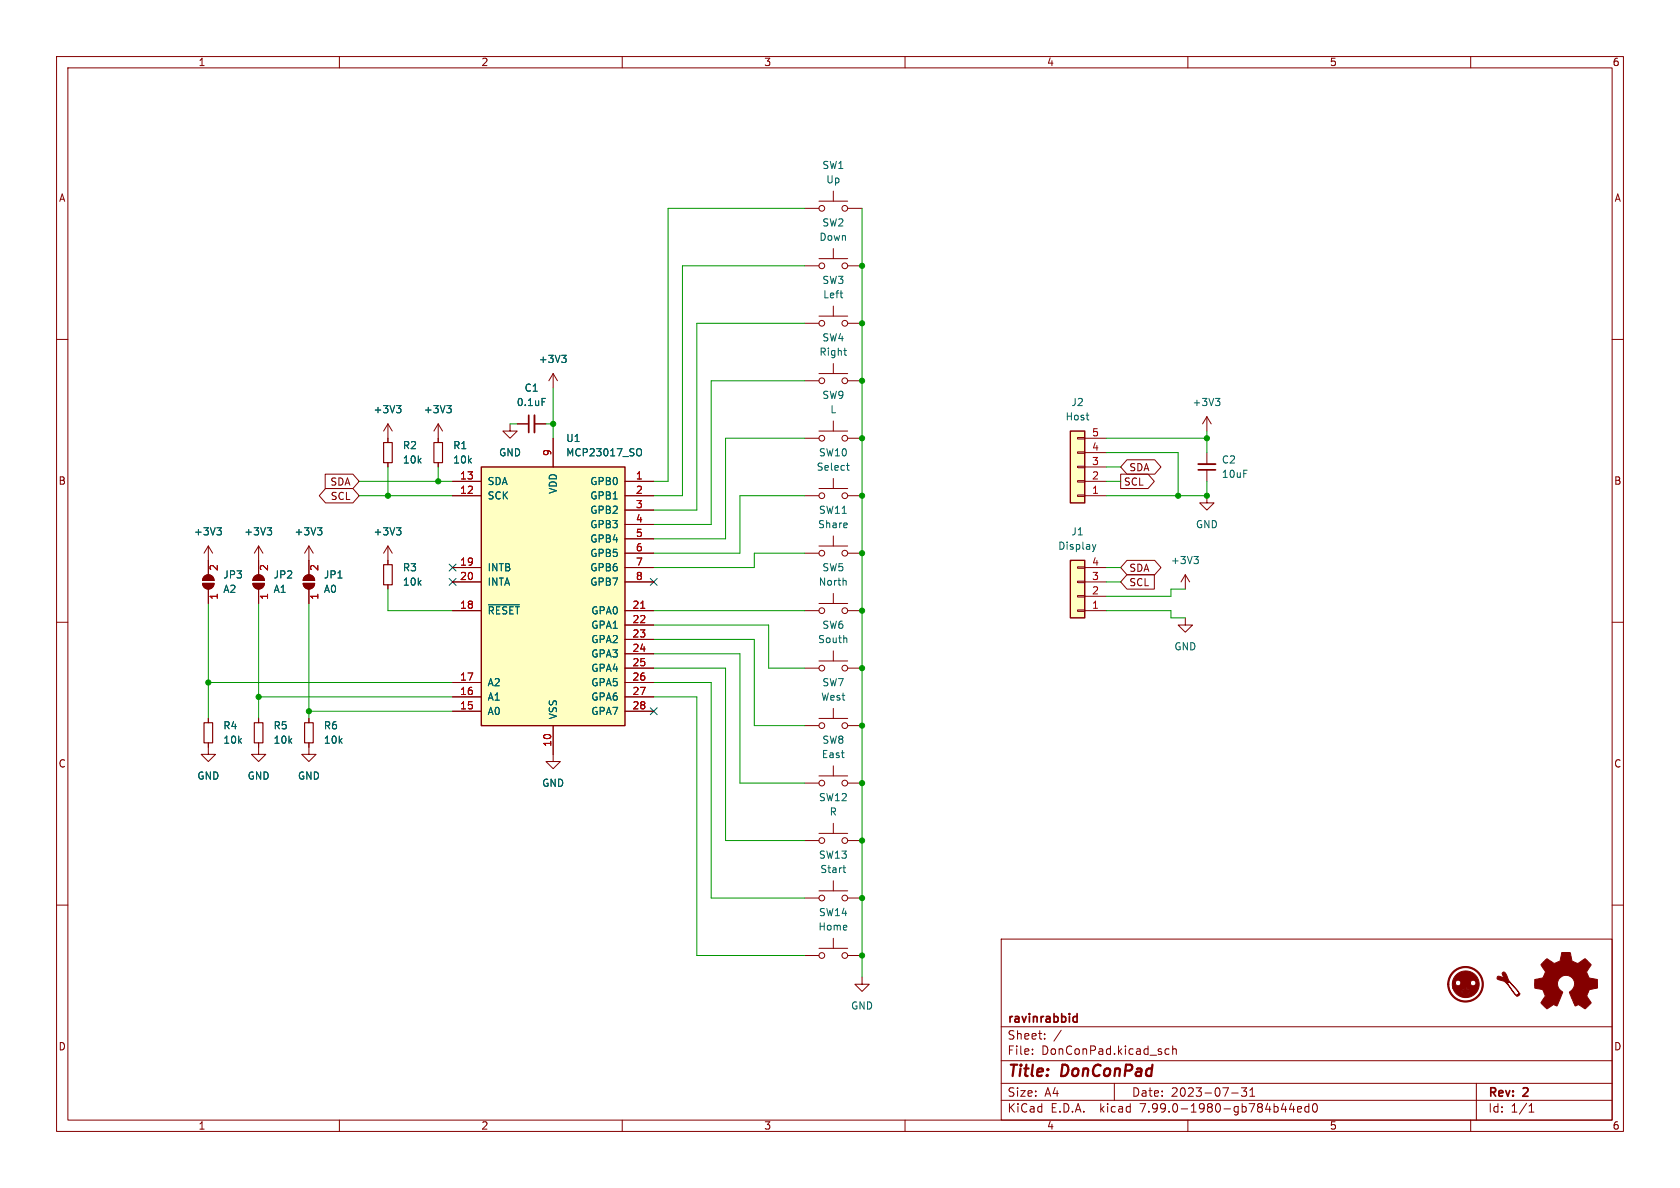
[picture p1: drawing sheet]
<svg xmlns="http://www.w3.org/2000/svg" width="297mm" height="210mm" viewBox="0 0 297 210" stroke-linecap="round" stroke-linejoin="round" font-family="sans-serif">
<g fill="none" stroke="#840000" stroke-width=".18">
<path d="M10 10h277v190h-277zM12 12h273v186h-273zM60 10v2M110 10v2M160 10v2M210 10v2M260 10v2M142.2 36.8h2.6M144.8 35.6h5.1M147.3 33.8v1.8M149.9 36.8h2.5M10 60h2"/>
<path d="M142.2 57.2h2.6M142.2 47h2.6M144.8 55.9h5.1M144.8 45.7h5.1M147.3 43.9v1.8M147.3 54.1v1.8M149.9 57.2h2.5M149.9 47h2.5M285 60h2M68.6 74.9v3.3M68.6 74.9l-.8 1.3M68.6 74.9l.7 1.3"/>
<path d="M77.5 74.9l-.8 1.3M77.5 74.9v3.3M77.5 74.9l.7 1.3M90.2 74.9v1.3h1.2l-1.2 1.3-1.3-1.3h1.3M91.4 74.9h2.1M94.5 74.9h2M97.8 66l-.8 1.3M97.8 66v2.6M97.8 77.5v5.1M97.8 66l.8 1.3M142.2 77.5h2.6M142.2 67.3h2.6"/>
<path d="M144.8 66h5.1M144.8 76.2h5.1M147.3 64.3v1.7M147.3 74.4v1.8M149.9 77.5h2.5M149.9 67.3h2.5M190.5 77.3h1.3v.3h-1.3zM190.5 79.9h1.3v.2h-1.3zM191.8 77.5h3.8M213.4 73.7l-.8 1.2M213.4 73.7v2.5M213.4 73.7l.7 1.2"/>
<path d="M36.8 96.5l-.7 1.3M36.8 96.5v5.1M36.8 96.5l.8 1.3M45.7 96.5v5.1M45.7 96.5l-.7 1.3M45.7 96.5l.8 1.3M54.6 96.5v5.1M54.6 96.5l-.8 1.3M54.6 96.5l.8 1.3M57.5 83.8h4.9l1.1 1.3-1.1 1.3h-4.9zM57.5 86.4h4.9l1.1 1.2-1.1 1.3h-4.9l-1.1-1.3zM68.6 96.5l-.8 1.3"/>
<path d="M68.6 81.8v.8M68.6 96.5v3.3M68.6 96.5l.7 1.3M77.5 81.8v.8M80 87.6h5.1M80 85.1h5.1M110.5 87.6h5.1M110.5 85.1h5.1M110.5 90.2h5.1M110.5 92.7h5.1M110.5 95.3h5.1M110.5 97.8h5.1"/>
<path d="M142.2 87.6h2.6M142.2 97.8h2.6M144.8 86.4h5.1M144.8 96.5h5.1M147.3 84.6v1.8M147.3 94.7v1.8M149.9 87.6h2.5M149.9 97.8h2.5M190.5 82.4h1.3v.3h-1.3zM190.5 85h1.3v.2h-1.3zM190.5 87.5h1.3v.3h-1.3zM191.8 87.6h3.8"/>
<path d="M191.8 85.1h3.8M191.8 82.6h3.8M191.8 80h3.8M198.1 83.8h4.9l1.1 1.3-1.1 1.3h-4.9zM199.2 99.1h4.9l1.1 1.2-1.1 1.3h-4.9l-1.1-1.3zM199.2 81.3h4.9l1.1 1.3-1.1 1.2h-4.9l-1.1-1.2zM213.4 87.6v1.3h1.2l-1.2 1.3-1.3-1.3h1.3M213.4 80v2M213.4 83.1v2M10 110h2M35.8 103.1h2a1.02 1.02 0 0 1-1 1 1.02 1.02 0 0 1-1-1zM36.1 101.9a1.02 1.02 0 0 1 1.1-.2 1.02 1.02 0 0 1 .6 .9h-2z"/>
<path d="M36.8 104.1v2.6M44.7 103.1h2a1.02 1.02 0 0 1-1 1 1.02 1.02 0 0 1-1-1zM45 101.9a1.02 1.02 0 0 1 1.1-.2 1.02 1.02 0 0 1 .6 .9h-2zM45.7 104.1v2.6M53.6 103.1h2a1.02 1.02 0 0 1-1 1 1.02 1.02 0 0 1-1-1zM53.9 101.9a1.02 1.02 0 0 1 1.1-.2 1.02 1.02 0 0 1 .6 .9h-2zM54.6 104.1v2.6M68.6 103.4v.7M80 108h5.1M80 100.3h5.1M80 102.9h5.1M110.5 108h5.1"/>
<path d="M110.5 100.3h5.1M110.5 102.9h5.1M110.5 110.5h5.1M110.5 113h5.1M110.5 115.6h5.1M110.5 118.1h5.1M142.2 108h2.6M142.2 118.1h2.6M144.8 116.8h5.1M144.8 106.7h5.1M147.3 104.9v1.8M147.3 115.1v1.7"/>
<path d="M149.9 108h2.5M149.9 118.1h2.5M190.5 100.2h1.3v.3h-1.3zM190.5 102.7h1.3v.3h-1.3zM190.5 105.3h1.3v.2h-1.3zM190.5 107.8h1.3v.3h-1.3zM191.8 108h3.8M191.8 100.3h3.8M191.8 102.9h3.8M191.8 105.4h3.8M199.2 101.6h4.9v2.5h-4.9l-1.1-1.2zM209.5 109.2v1.3h1.3l-1.3 1.3-1.2-1.3h1.2"/>
<path d="M209.5 101.6l-.7 1.3M209.5 101.6v2.5M209.5 101.6l.8 1.3M285 110h2M36.8 131.3v2.1h1.3l-1.3 1.2-1.2-1.2h1.2M36.8 127v.8M45.7 131.3v2.1h1.3l-1.3 1.2-1.3-1.2h1.3M45.7 127v.8M54.6 131.3v2.1h1.3l-1.3 1.2-1.3-1.2h1.3M54.6 127v.8M80 125.7h5.1M80 123.2h5.1"/>
<path d="M80 120.7h5.1M97.8 128.3v6.3h1.3l-1.3 1.3-1.3-1.3h1.3M110.5 125.7h5.1M110.5 123.2h5.1M110.5 120.7h5.1M142.2 138.4h2.6M142.2 128.3h2.6M144.8 137.2h5.1M144.8 127h5.1M147.3 125.2v1.8M147.3 135.4v1.8M149.9 138.4h2.5"/>
<path d="M149.9 128.3h2.5M10 160h2M142.2 148.6h2.6M142.2 158.8h2.6M144.8 147.3h5.1M144.8 157.5h5.1M147.3 145.5v1.8M147.3 155.7v1.8M149.9 148.6h2.5M149.9 158.8h2.5M285 160h2M142.2 168.9h2.6"/>
<path d="M144.8 167.6h5.1M147.3 165.9v1.7M149.9 168.9h2.5M152.4 172.7v1.3h1.3l-1.3 1.3-1.3-1.3h1.3M177 166h108v32h-108zM60 198v2M110 198v2M160 198v2M177 194.5h108M177 191.5h108M177 187.5h108M177 181.5h108"/>
<path d="M182.5 186.3v.1M182.5 185.5v.1M184.7 183.6v.1M184.7 182.8v.1M187.6 182.1l-1.3 2M197 191.5v3M206.7 185.5l-.5-.1-.2 .3v.4l.1 .2h.6M207.3 185.5l.2-.1 .4 .1 .1 .9M207.3 184.9v1.5M210 198v2M217.7 193.2h1.2M219.5 192.3h.9l-.5 .6 .4 .1v.7l-.2 .1h-.4l-.2-.1"/>
<path d="M221 193.8h.8M221 192.7l.4-.4v1.5M226.5 196.1h1M227.2 195.6v1M228.3 195l-.3 1.1h.9M228.7 195.6v1M229.4 196.1l.7-.1-.1-.3-.4-.1-.2 .2 .1 .7h.5M231.4 195.7l-.4-.1-.3 .3v.4l.1 .2h.6M231.4 195.1v1.5M232.2 195.2l.2-.1a.81 .81 0 0 1 .6 .6 .81 .81 0 0 1-.3 .8l-.2 .1a.81 .81 0 0 1-.3-1.4zM260 198v2M261 191.5v6.5"/>
<path d="M270.3 196.6h.9M270.3 195.5l.4-.4v1.5"/>
<circle cx="145.3" cy="36.8" r=".51"/>
<circle cx="149.4" cy="36.8" r=".51"/>
<circle cx="145.3" cy="47" r=".51"/>
<circle cx="145.3" cy="57.2" r=".51"/>
<circle cx="149.4" cy="47" r=".51"/>
<circle cx="149.4" cy="57.2" r=".51"/>
<circle cx="145.3" cy="67.3" r=".51"/>
<circle cx="145.3" cy="77.5" r=".51"/>
<circle cx="149.4" cy="77.5" r=".51"/>
<circle cx="149.4" cy="67.3" r=".51"/>
<circle cx="145.3" cy="87.6" r=".51"/>
<circle cx="145.3" cy="97.8" r=".51"/>
<circle cx="149.4" cy="87.6" r=".51"/>
<circle cx="149.4" cy="97.8" r=".51"/>
<circle cx="145.3" cy="108" r=".51"/>
<circle cx="145.3" cy="118.1" r=".51"/>
<circle cx="149.4" cy="108" r=".51"/>
<circle cx="149.4" cy="118.1" r=".51"/>
<circle cx="145.3" cy="138.4" r=".51"/>
<circle cx="145.3" cy="128.3" r=".51"/>
<circle cx="149.4" cy="128.3" r=".51"/>
<circle cx="149.4" cy="138.4" r=".51"/>
<circle cx="145.3" cy="158.8" r=".51"/>
<circle cx="145.3" cy="148.6" r=".51"/>
<circle cx="149.4" cy="148.6" r=".51"/>
<circle cx="149.4" cy="158.8" r=".51"/>
<circle cx="145.3" cy="168.9" r=".51"/>
<circle cx="149.4" cy="168.9" r=".51"/>
</g>
<path d="M93.5 73.4v3.1M211.8 83.1h3.1M190 179.7l.4 .1M190.4 179.2v1.5M190.4 180.6l-.4 .1" fill="none" stroke="#840000" stroke-width=".3"/>
<g fill="none" stroke="#006464" stroke-width=".18">
<path d="M148.5 51.8h.5M148.9 52.6h.1M70.1 71.7h.8l-.4 .5M70.6 72.2l.3 .2v.3l-.3 .3M79 71.7h.8l-.5 .5M79.5 72.2l.3 .2v.3l-.3 .3M95.8 70.4h.6M99.3 62.8h.8l-.4 .5M99.8 63.3l.3 .2v.3l-.3 .3M112.9 79.3a.43 .43 0 0 1 .5 .4v.5a.43 .43 0 0 1-.5 .4M149.2 62h.4M149.4 62.7l.2 .1"/>
<path d="M214.9 70.4h.8l-.5 .5M215.4 70.9l.3 .3v.3l-.3 .2M38.3 93.3h.8l-.4 .5M38.9 93.8l.2 .2v.3l-.2 .3M47.2 93.3h.8l-.4 .5M47.8 93.8l.2 .2v.3l-.2 .3M56.1 93.3h.8l-.4 .5M56.7 93.8l.2 .2v.3l-.2 .3M70.1 93.3h.8l-.4 .5M70.6 93.8l.3 .2v.3l-.3 .3M149.6 82.3h.5M149.8 81.9v1l.3 .2"/>
<path d="M193.1 96.3l.3 .8M193.4 97.1l-.1 .3M193.7 96.3l-.3 .8M211.1 98.4h.7l-.4 .5M211.6 98.9l.2 .2v.3l-.2 .2M86.3 106.9h5.5M149.4 102.6l.2 .2v.6M149.6 112.8l.1 .8M149 153.4h.5M149.2 154.1l.3 .1"/>
</g>
<g fill="#840000" stroke="#840000" stroke-width=".18">
<path d="M264.8 172.6h.4l.8 .4-.4-.7a.32 .32 0 0 1 .2-.5 .32 .32 0 0 1 .4 .3l.6 1.3 1.5 1.7 .3 .6h.1l-.2 .1 .1 .1h-.2v.2l-.2-.1v.2v-.2l-.5-.3-1.4-1.9 1.3 1.7a.42 .42 0 0 0 .4 .4 .42 .42 0 0 0 .5-.4l-1.7-2-.1 .2h-.2l.1 .1h-.3l-.4-.3-1.1-.4a.32 .32 0 0 1 0-.5z"/>
<path d="M35.8 103.1h2a1.02 1.02 0 0 1-1 1 1.02 1.02 0 0 1-1-1z"/>
<path d="M36.1 101.9a1.02 1.02 0 0 1 1.1-.2 1.02 1.02 0 0 1 .6 .9h-2z"/>
<path d="M44.7 103.1h2a1.02 1.02 0 0 1-1 1 1.02 1.02 0 0 1-1-1z"/>
<path d="M45 101.9a1.02 1.02 0 0 1 1.1-.2 1.02 1.02 0 0 1 .6 .9h-2z"/>
<path d="M53.6 103.1h2a1.02 1.02 0 0 1-1 1 1.02 1.02 0 0 1-1-1z"/>
<path d="M53.9 101.9a1.02 1.02 0 0 1 1.1-.2 1.02 1.02 0 0 1 .6 .9h-2z"/>
<path d="M258.4 175h.4l.3-.3 .3 .2 .4 .1a.73 .73 0 0 1-.9 .8l-.3-.3z"/>
<path d="M256.9 171.7a3.1 3.1 0 0 1 4.9 .7 3.1 3.1 0 0 1-1.9 4.6 3.1 3.1 0 0 1-4-3h.2v.2a2.94 2.94 0 0 0 4.5 2.4 2.94 2.94 0 0 0-.1-5.1 2.94 2.94 0 0 0-4.4 2.5h-.2v-.2a3.2 3.2 0 0 1 1-2.1z"/>
<path d="M257.5 172.3a2.37 2.37 0 0 1 3.6 .4 2.37 2.37 0 0 1-1 3.4 2.37 2.37 0 0 1-3.2-1.4h1.1l.3 .2a1.1 1.1 0 0 0 1 1.1l.3-.3 .3-.7 .3-.4a.59 .59 0 0 1-.7 .3 .59 .59 0 0 1-.4-.5 .6 .6 0 0 1-.4 .5 .6 .6 0 0 1-.7-.2h-1.1l-.1-.9h.5a.5 .5 0 0 0 .5 .5 .5 .5 0 0 0 .5-.5h1.6a.5 .5 0 0 0 .8 .4 .5 .5 0 0 0 0-.9 .5 .5 0 0 0-.8 .4l-1.6 .1a.5 .5 0 0 0-.5-.5 .5 .5 0 0 0-.5 .5h-.5v-.2l.2-.7z"/>
<path d="M272.9 170l.6-.5 .9 .6a.62 .62 0 0 0 1 0l.2-.1a1.62 1.62 0 0 0 .4-1.4l.1-.2h1.5l.2 .8a.74 .74 0 0 0 .6 .9l.5 .2 1.3-.8 1.1 1-.4 .7a.75 .75 0 0 0-.2 1.2l.2 .5 1.5 .3v1.5l-1.4 .2-.1 .2a1.23 1.23 0 0 0-.3 1.2l.7 1-.1 .1-1 .9-.8-.5a.54 .54 0 0 0-.9 0l-1-2.3a2.33 2.33 0 0 0 .8-2 1.54 1.54 0 0 0-2.5-.7 1.54 1.54 0 0 0 .5 2.6l-1.1 2.4a.69 .69 0 0 0-1.1 .2l-.6 .3-1.1-1 .8-1.2-.2-.6a.71 .71 0 0 0-.9-.7l-.8-.2v-1.4l.5-.1a1.11 1.11 0 0 0 1.2-.7 .72 .72 0 0 0-.2-1.2l-.4-.7z"/>
</g>
<g fill="#ffffc2" stroke="#ffffc2" stroke-width=".18">
<path d="M189.2 76.2h2.6v12.7h-2.6z"/>
<path d="M85.1 82.6h25.4v45.7h-25.4z"/>
<path d="M189.2 99.1h2.6v10.1h-2.6z"/>
</g>
<path d="M189.2 76.2h2.6v12.7h-2.6zM85.1 82.6h25.4v45.7h-25.4zM189.2 99.1h2.6v10.1h-2.6z" fill="none" stroke="#840000" stroke-width=".25"/>
<path d="M67.8 78.2h1.5v3.6h-1.5zM76.7 78.2h1.5v3.6h-1.5zM67.8 99.8h1.5v3.6h-1.5zM36.1 127.8h1.5v3.5h-1.5zM45 127.8h1.5v3.5h-1.5zM53.8 127.8h1.6v3.5h-1.6z" fill="none" stroke="#840000" stroke-width=".2"/>
<path d="M113.3 107.5h.7" fill="none" stroke="#a90000" stroke-width=".18"/>
<path d="M94.5 73.4v3.1M211.8 82h3.1" fill="none" stroke="#840000" stroke-width=".33"/>
<g fill="none" stroke="#009600" stroke-width=".18">
<path d="M142.2 36.8h-24.1v48.3h-2.5M152.4 36.8v135.9M142.2 47h-21.6v40.6h-5M142.2 57.2h-19v33h-7.6M90.2 74.9h1.2M96.5 74.9h1.3M97.8 68.6v8.9M142.2 67.3h-16.5v25.4h-10.1M142.2 77.5h-13.9v17.8h-12.7M195.6 77.5h17.8M213.4 76.2v3.8M63.5 85.1h16.5"/>
<path d="M63.5 87.6h16.5M68.6 82.6v5M77.5 82.6v2.5M142.2 87.6h-11.4v10.2h-15.2M142.2 97.8h-8.9v2.5h-17.7M195.6 85.1h2.5M195.6 82.6h2.5M195.6 80h12.7v7.6M213.4 85.1v2.5h-17.8M36.8 106.7v20.3M45.7 106.7v20.3M54.6 106.7v20.3"/>
<path d="M68.6 104.1v3.9h11.4M115.6 108h26.6M115.6 113h17.7v15.3h8.9M115.6 115.6h15.2v22.8h11.4M115.6 118.1h12.7v30.5h13.9M115.6 110.5h20.3v7.6h6.3M195.6 108h11.4v1.2h2.5M195.6 100.3h2.5M195.6 102.9h2.5M209.5 104.1h-2.5v1.3h-11.4M36.8 120.7h43.2M45.7 123.2h34.3"/>
<path d="M54.6 125.7h25.4M115.6 120.7h10.1v38.1h16.5M115.6 123.2h7.6v45.7h19"/>
</g>
<path d="M79.4 99.7l1.2 1.2M80.6 99.7l-1.2 1.2M79.4 102.3l1.2 1.2M80.6 102.3l-1.2 1.2M115 102.3l1.2 1.2M116.2 102.3l-1.2 1.2M115 125.1l1.2 1.2M116.2 125.1l-1.2 1.2" fill="none" stroke="#000084" stroke-width=".18"/>
<g fill="#009600" stroke="#009600" stroke-width=".18">
<circle cx="208.3" cy="87.6" r=".46"/>
<circle cx="152.4" cy="148.6" r=".46"/>
<circle cx="152.4" cy="118.1" r=".46"/>
<circle cx="152.4" cy="128.3" r=".46"/>
<circle cx="152.4" cy="138.4" r=".46"/>
<circle cx="36.8" cy="120.7" r=".46"/>
<circle cx="45.7" cy="123.2" r=".46"/>
<circle cx="54.6" cy="125.7" r=".46"/>
<circle cx="152.4" cy="158.8" r=".46"/>
<circle cx="152.4" cy="168.9" r=".46"/>
<circle cx="152.4" cy="97.8" r=".46"/>
<circle cx="152.4" cy="108" r=".46"/>
<circle cx="152.4" cy="87.6" r=".46"/>
<circle cx="152.4" cy="77.5" r=".46"/>
<circle cx="213.4" cy="87.6" r=".46"/>
<circle cx="213.4" cy="77.5" r=".46"/>
<circle cx="152.4" cy="57.2" r=".46"/>
<circle cx="152.4" cy="47" r=".46"/>
<circle cx="152.4" cy="67.3" r=".46"/>
<circle cx="68.6" cy="87.6" r=".46"/>
<circle cx="77.5" cy="85.1" r=".46"/>
<circle cx="97.8" cy="74.9" r=".46"/>
</g>
<g font-size="2.8" fill="#840000">
<text x="178" y="190.9">Title:</text>
<text x="187.7" y="190.9">DonConPad</text>
</g>
<g font-size="2.1" fill="#840000">
<text x="178" y="184">Sheet:</text>
<text x="178" y="181.2">ravinrabbid</text>
<text x="178" y="186.7">File:</text>
<text x="184.1" y="186.7">DonConPad.kicad_sch</text>
<text x="178" y="196.9">KiCad</text>
<text x="178" y="194.1">Size:</text>
<text x="184.7" y="194.1">A4</text>
<text x="185.7" y="196.9">E.D.A.</text>
<text x="194.6" y="196.9">kicad</text>
<text x="200" y="194.1">Date:</text>
<text x="201.8" y="196.9">7.99.0-1980-gb784b44ed0</text>
<text x="207" y="194.1">2023-07-31</text>
<text x="263" y="194.3">Rev:</text>
<text x="263" y="196.9">Id:</text>
<text x="267.1" y="196.9">1/1</text>
<text x="269.4" y="194.3">2</text>
</g>
<g font-size="1.8" fill="#840000">
<text x="35" y="11.9">1</text>
<text x="85" y="11.9">2</text>
<text x="135" y="11.9">3</text>
<text x="185" y="11.9">4</text>
<text x="235" y="11.9">5</text>
<text x="285" y="11.9">6</text>
<text x="10.3" y="35.9">A</text>
<text x="285.3" y="35.9">A</text>
<text x="199.5" y="83.5">SDA</text>
<text x="10.3" y="85.9">B</text>
<text x="58.3" y="86">SDA</text>
<text x="58.4" y="88.6">SCL</text>
<text x="198.6" y="86">SCL</text>
<text x="285.3" y="85.9">B</text>
<text x="199.5" y="101.3">SDA</text>
<text x="199.5" y="103.8">SCL</text>
<text x="10.3" y="135.9">C</text>
<text x="285.3" y="135.9">C</text>
<text x="10.3" y="185.9">D</text>
<text x="285.3" y="185.9">D</text>
<text x="35" y="199.9">1</text>
<text x="85" y="199.9">2</text>
<text x="135" y="199.9">3</text>
<text x="185" y="199.9">4</text>
<text x="235" y="199.9">5</text>
<text x="285" y="199.9">6</text>
</g>
<g font-size="1.8" fill="#006464">
<text x="145.3" y="30.1">SW1</text>
<text x="146" y="32.6">Up</text>
<text x="145.3" y="40.2">SW2</text>
<text x="144.8" y="42.8">Down</text>
<text x="145.3" y="50.4">SW3</text>
<text x="145.4" y="52.9">Left</text>
<text x="95.1" y="64.4">+3V3</text>
<text x="144.8" y="63.1">Right</text>
<text x="145.3" y="60.6">SW4</text>
<text x="91.3" y="72">0.1uF</text>
<text x="92.6" y="69.4">C1</text>
<text x="145.3" y="70.7">SW9</text>
<text x="189.3" y="72">J2</text>
<text x="210.7" y="72">+3V3</text>
<text x="65.9" y="73.3">+3V3</text>
<text x="74.8" y="73.3">+3V3</text>
<text x="146.7" y="73.3">L</text>
<text x="188.3" y="74.5">Host</text>
<text x="71.1" y="79.6">R2</text>
<text x="71.1" y="82.1">10k</text>
<text x="80" y="79.6">R1</text>
<text x="80" y="82.1">10k</text>
<text x="88.1" y="80.9">GND</text>
<text x="100" y="78.3">U1</text>
<text x="100" y="80.9">MCP23017_SO</text>
<text x="144.3" y="83.4">Select</text>
<text x="144.7" y="80.9">SW10</text>
<text x="215.9" y="82.1">C2</text>
<text x="86.1" y="88.5">SCK</text>
<text x="86.1" y="86">SDA</text>
<text x="98.7" y="87.4" transform="rotate(-90 98.7 87.4)">VDD</text>
<text x="104.3" y="86">GPB0</text>
<text x="104.3" y="88.5">GPB1</text>
<text x="215.9" y="84.7">10uF</text>
<text x="34.2" y="94.8">+3V3</text>
<text x="43.1" y="94.8">+3V3</text>
<text x="52" y="94.8">+3V3</text>
<text x="65.9" y="94.8">+3V3</text>
<text x="104.3" y="91">GPB2</text>
<text x="104.3" y="93.6">GPB3</text>
<text x="144.5" y="93.6">Share</text>
<text x="144.7" y="91">SW11</text>
<text x="189.3" y="94.8">J1</text>
<text x="211.3" y="93.6">GND</text>
<text x="71.1" y="101.2">R3</text>
<text x="86.1" y="101.2">INTB</text>
<text x="104.3" y="96.1">GPB4</text>
<text x="104.3" y="98.7">GPB5</text>
<text x="104.3" y="101.2">GPB6</text>
<text x="145.3" y="101.2">SW5</text>
<text x="187" y="97.4">Display</text>
<text x="206.9" y="99.9">+3V3</text>
<text x="39.4" y="102.5">JP3</text>
<text x="39.4" y="105">A2</text>
<text x="48.3" y="102.5">JP2</text>
<text x="48.3" y="105">A1</text>
<text x="57.2" y="102.5">JP1</text>
<text x="57.2" y="105">A0</text>
<text x="71.1" y="103.7">10k</text>
<text x="86.1" y="103.7">INTA</text>
<text x="104.3" y="103.7">GPB7</text>
<text x="144.6" y="103.7">North</text>
<text x="86.1" y="108.8">~{RESET}</text>
<text x="104.4" y="108.8">GPA0</text>
<text x="104.4" y="111.4">GPA1</text>
<text x="104.4" y="113.9">GPA2</text>
<text x="144.5" y="113.9">South</text>
<text x="145.3" y="111.4">SW6</text>
<text x="104.4" y="116.4">GPA3</text>
<text x="104.4" y="119">GPA4</text>
<text x="207.5" y="115.2">GND</text>
<text x="86.1" y="124.1">A1</text>
<text x="86.1" y="121.5">A2</text>
<text x="104.4" y="121.5">GPA5</text>
<text x="104.4" y="124.1">GPA6</text>
<text x="145.1" y="124.1">West</text>
<text x="145.3" y="121.5">SW7</text>
<text x="39.4" y="129.1">R4</text>
<text x="39.4" y="131.7">10k</text>
<text x="48.3" y="129.1">R5</text>
<text x="48.3" y="131.7">10k</text>
<text x="57.2" y="129.1">R6</text>
<text x="57.2" y="131.7">10k</text>
<text x="86.1" y="126.6">A0</text>
<text x="98.7" y="127.3" transform="rotate(-90 98.7 127.3)">VSS</text>
<text x="104.4" y="126.6">GPA7</text>
<text x="145.3" y="131.7">SW8</text>
<text x="145.2" y="134.2">East</text>
<text x="34.8" y="138">GND</text>
<text x="43.7" y="138">GND</text>
<text x="52.6" y="138">GND</text>
<text x="95.8" y="139.3">GND</text>
<text x="144.7" y="141.8">SW12</text>
<text x="146.6" y="144.4">R</text>
<text x="144.7" y="152">SW13</text>
<text x="144.9" y="154.5">Start</text>
<text x="144.6" y="164.7">Home</text>
<text x="144.7" y="162.2">SW14</text>
<text x="150.4" y="178.7">GND</text>
</g>
<g font-size="1.8" fill="#a90000">
<text x="193" y="77.2">5</text>
<text x="97.5" y="80.7" transform="rotate(-90 97.5 80.7)">9</text>
<text x="193" y="82.3">3</text>
<text x="193" y="79.8">4</text>
<text x="81.2" y="87.4">12</text>
<text x="81.2" y="84.8">13</text>
<text x="112.3" y="84.8">1</text>
<text x="112.3" y="87.4">2</text>
<text x="112.3" y="89.9">3</text>
<text x="193" y="87.4">1</text>
<text x="193" y="84.8">2</text>
<text x="112.3" y="92.5">4</text>
<text x="112.3" y="95">5</text>
<text x="38.8" y="101" transform="rotate(-90 38.8 101)">2</text>
<text x="47.7" y="101" transform="rotate(-90 47.7 101)">2</text>
<text x="56.6" y="101" transform="rotate(-90 56.6 101)">2</text>
<text x="81.2" y="100.1">19</text>
<text x="112.3" y="97.5">6</text>
<text x="112.3" y="100.1">7</text>
<text x="193" y="100.1">4</text>
<text x="38.8" y="106.1" transform="rotate(-90 38.8 106.1)">1</text>
<text x="47.7" y="106.1" transform="rotate(-90 47.7 106.1)">1</text>
<text x="56.6" y="106.1" transform="rotate(-90 56.6 106.1)">1</text>
<text x="81.2" y="107.7">18</text>
<text x="81.2" y="102.6">20</text>
<text x="111.7" y="107.7">21</text>
<text x="112.3" y="102.6">8</text>
<text x="193" y="107.7">1</text>
<text x="193" y="105.2">2</text>
<text x="193" y="102.6">3</text>
<text x="111.7" y="110.2">22</text>
<text x="111.7" y="112.8">23</text>
<text x="111.7" y="115.3">24</text>
<text x="111.7" y="117.9">25</text>
<text x="81.2" y="125.5">15</text>
<text x="81.2" y="122.9">16</text>
<text x="81.2" y="120.4">17</text>
<text x="111.7" y="120.4">26</text>
<text x="111.7" y="122.9">27</text>
<text x="111.7" y="125.5">28</text>
<text x="97.5" y="132.1" transform="rotate(-90 97.5 132.1)">10</text>
</g>
</svg>
